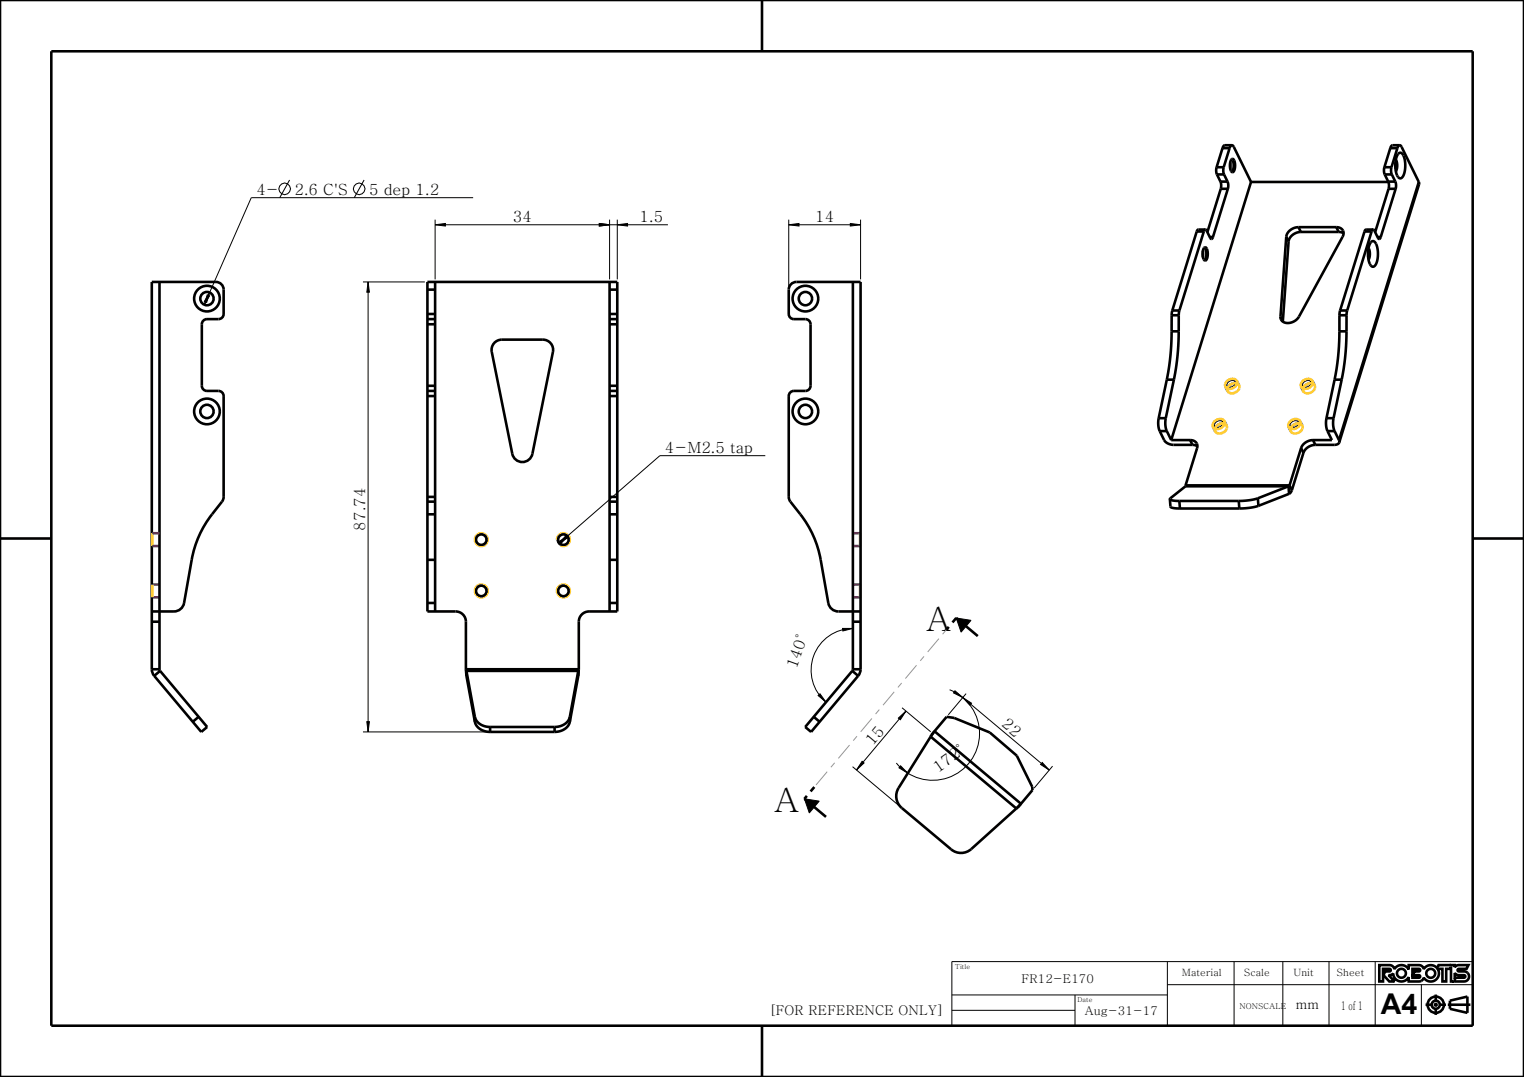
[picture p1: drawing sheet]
<svg xmlns="http://www.w3.org/2000/svg" width="297mm" height="210mm" viewBox="0 0 297 210" stroke-linecap="round" stroke-linejoin="round" font-family="sans-serif">
<g fill="#000">
<path d="M40.4 57.5l.4 .2-1 1.7zM40.9 57l-.6 2-.5-.2zM71.7 55l.3 2h-.5zM84.8 43.8l2-.2v.5zM116.8 43.6l2 .2-2 .3zM120.3 43.8l2-.2v.5zM153.7 43.8l2-.2v.5zM165.7 43.6l2 .2-2 .3zM110.2 104.5l.3 .4-1.6 1.1zM109.1 105.5l1.6-1.1-1.3 1.5zM159.4 135.6l.4-.3 1.2 1.6zM164.2 122.5h2l-1.9 .5z"/>
<path d="M175.1 140l1.5-1.4-1.1 1.7zM186.4 120.5l2.8 .5-1.9 2.3zM187.6 136l1.7 1.1-.3 .4zM186.1 134.7l1.5 1.3-1.8-.9zM71.5 140.7h.5l-.3 2zM156.8 155.8l2.8 .4-1.9 2.3zM168 148.4l.4 .4-1.5 1.3zM175.5 149.3l1.4 1.5-1.7-1.1zM203.1 148.7l1.4 1.5-1.7-1.1z"/>
</g>
<g fill="none" stroke="#000" stroke-width=".19">
<path d="M92.2 38.5h-43.2l-9.2 20.9M40.4 57.5l.4 .2-1 1.7zM40.9 57l-.6 2-.5-.2zM70.7 55h12.1M71.7 55l.3 2h-.5zM71.7 55v87.7M84.8 43.8l2-.2v.5zM84.8 42.8v11.7M84.8 43.8h45.4M116.8 43.6l2 .2-2 .3zM118.8 42.8v11.7M120.3 43.8l2-.2v.5z"/>
<path d="M120.3 42.8v11.7M153.7 43.8l2-.2v.5zM153.7 43.8h14M153.7 42.8v13.2M165.7 43.6l2 .2-2 .3zM167.7 42.8v11.7M149.1 88.9h-20.5l-19.7 17.1M108.5 105.2a1.25 1.25 0 0 0 .7 1.1M109.1 105.5l1.6-1.1-1.3 1.5zM110.2 104.5l.3 .4-1.6 1.1zM159.4 135.6l.4-.3 1.2 1.6zM164.2 122.5h2l-1.9 .5z"/>
<path d="M166.2 122.5a8.1 8.1 0 0 0-7.6 5.4 8.1 8.1 0 0 0 2.4 9M175.8 138l5.6 4.7M176.6 138.6l-9.7 11.5M185.1 134.5a9.1 9.1 0 0 1 4 13.9 9.1 9.1 0 0 1-14.4 .4M186.1 134.7l1.5 1.3-1.8-.9zM186.4 120.5l2.8 .5-1.9 2.3zM187.6 136l1.7 1.1-.3 .4zM187.6 136l16.9 14.2M188.3 135.2l-3.5 4.2M70.7 142.7h24.3M71.5 140.7h.5l-.3 2zM156.8 155.8l2.8 .4-1.9 2.3z"/>
<path d="M166.1 149.5l9.2 7.7M168 148.4l.4 .4-1.5 1.3zM175.1 140l1.5-1.4-1.1 1.7zM175.5 149.3l1.4 1.5-1.7-1.1zM203.1 148.7l1.4 1.5-1.7-1.1zM205.1 149.4l-3.6 4.3M185.5 187.5h101.5v12.5h-101.5zM185.5 197h24M185.5 194h42M209.5 194v6M227.5 192h59.5M227.5 187.5v12.5"/>
<path d="M240.5 187.5v12.5M250 187.5v12.5M259 187.5v12.5M268 187.5v12.5M277 192v8"/>
</g>
<g fill="none" stroke="#000" stroke-width=".2">
<path d="M56.4 35.1l-1.9 3.4M71 35.1l-2 3.4"/>
<circle cx="55.5" cy="36.8" r="1.13"/>
<circle cx="70" cy="36.8" r="1.13"/>
</g>
<g fill="none" stroke="#000" stroke-width=".51">
<path d="M0 0h297v210h-297zM148.5 0v10M237.1 32.6l-.1 .7 .2 .7M237.1 32.6h1.4M237.2 34l.6 1.4M237.2 34h1.3M237.8 35.4l.2 .7-.1 .7M237.8 35.4h1.4M237.9 36.8l-2.6 8.5M237.9 36.8h1.4M238.2 28.9l-1.1 3.7M238.2 28.9h1.4"/>
<path d="M238.5 32.6l-.1 .7 .1 .7M238.5 34l.7 1.4M239.2 35.4l.2 .7-.1 .7M239.3 36.8l-2.9 9.4M239.6 28.9l-1.1 3.7M239.8 31.6v1.3M240.1 31l.1 .2a2.58 2.58 0 0 1-.1 2.3M240.1 28.3l.3 .3 3.4 6.9M240.1 28.3h-1.5l-.4 .6M240.1 28.3l-.3 .2-.2 .4M243.8 35.5l-15.6 50.3M243.8 35.5h26.8"/>
<path d="M269.8 32.6l-.1 .7 .2 .7M269.8 32.6h1.4M269.9 34h1.3M269.9 34l.6 1.4M270.5 35.4l.2 .7-.1 .7M270.5 35.4h1.4M270.6 36.8l-2.6 8.5M270.6 36.8h1.4M270.9 28.9l-1.1 3.7M270.9 28.9h1.4M271.2 32.6l-.1 .7 .1 .7M271.2 34l.7 1.4"/>
<path d="M271.9 35.4l.2 .7-.1 .7M272 36.8l-2.9 9.4M272 31.1l.1 .1a2.66 2.66 0 0 1-.1 2.2M272.3 28.9l-1.1 3.7M272.5 30a.65 .65 0 0 1 .7-.1 .65 .65 0 0 1 .4 .6 4.3 4.3 0 0 1-.5 4.2 .73 .73 0 0 1-.8-.5 4.9 4.9 0 0 1 .2-4.2zM272.8 28.3h-1.5l-.4 .6M272.8 28.3l.3 .3 3.4 6.9M272.8 28.3l-.3 .2-.2 .4M276.5 35.5l.1 .4-15.6 50.4M276.5 35.5l-15.6 50.3M31.1 55v75.5M83.3 56.5h1.5"/>
<path d="M84.8 55v64.2M118.8 55v64.2M118.8 56.5h1.5M166.2 55v75.5M233.2 45.1l-4.7 15.4M233.2 45.1h1.4M234.4 48.9v1.2M234.6 45.1l-4.8 15.4M234.7 48.3l.2 .1a2.58 2.58 0 0 1-.1 2.3l-.1 .1M234.9 44.8l.2 .1 .8 1.6a.28 .28 0 0 0 .3 .1 .28 .28 0 0 0 .2-.4M234.9 44.8h-1.4l-.3 .3M234.9 44.8l-.3 .3"/>
<path d="M235.8 46.2h.6M250.7 46.2l-1.2 15.5M250.7 46.2l.4 .9M251.1 47.1l-1.1 15.6M253.1 44.3a2.4 2.4 0 0 0-2.4 1.9M253.1 44.3l.4 .9M253.1 44.3h7.3M253.5 45.2a2.4 2.4 0 0 0-2.4 1.9M253.5 45.2h7.4M260.4 44.3a1.22 1.22 0 0 1 1.2 .5 1.22 1.22 0 0 1 0 1.4l-8.4 15.5a2.15 2.15 0 0 1-3.6 .6l-.1-.6M260.4 44.3l.5 .9M260.9 45.2l.9 .3"/>
<path d="M265.9 45.1l-4.7 15.4M265.9 45.1h1.4M266.7 48.4h.1M266.7 48.4h.1a2.66 2.66 0 0 1-.1 2.3M267.2 47.2a.65 .65 0 0 1 .7-.1 .65 .65 0 0 1 .4 .7 4.3 4.3 0 0 1-.5 4.2 .73 .73 0 0 1-.8-.5 4.9 4.9 0 0 1 .2-4.3zM267.3 45.1l-4.8 15.4M267.6 44.8l.2 .1 .8 1.6a.28 .28 0 0 0 .3 .1 .28 .28 0 0 0 .2-.4M267.6 44.8h-1.4l-.3 .3M267.6 44.8l-.3 .3M268.5 46.2h.6M83.3 77.2h1.5M83.3 76.2h1.5"/>
<path d="M83.3 75.2h1.5M83.3 63.2h1.5M83.3 62.2h1.5M83.3 61.2h1.5M96.5 66.7l.6-.4 .7-.1h8a2 2 0 0 1 2 2.4l-4 19.9a2 2 0 0 1-2 1.6 2 2 0 0 1-2-1.6l-4-19.9 .1-1zM118.8 77.2h1.5M118.8 76.2h1.5M118.8 75.2h1.5M118.8 63.2h1.5M118.8 62.2h1.5M118.8 61.2h1.5M227.4 74l-1.6 7.5"/>
<path d="M227.4 74h1.4M228.3 64.6l-.2 4.9-.7 4.5M228.3 64.6h1.4M228.3 61.5v3.1M228.3 61.5h1.4M228.5 60.5l-.2 1M228.5 60.5h1.3M228.8 74l-1.6 7.5M229.7 64.6l-.2 4.9-.7 4.5M229.7 61.5v3.1M229.8 60.5l-.1 1M239.2 74.5a.92 .92 0 0 1 .9-.5 .92 .92 0 0 1 .8 .6 1.05 1.05 0 0 1-.8 1 1.05 1.05 0 0 1-1.1-.5z"/>
<path d="M240.9 74.8h-.1a1.24 1.24 0 0 0-1.5 .8M249.5 61.7l.5 1M250 62.7h.1M254 74.5a.92 .92 0 0 1 .9-.5 .92 .92 0 0 1 .7 .6 1.05 1.05 0 0 1-.7 1 1.05 1.05 0 0 1-1.2-.5zM255.6 74.8a1.24 1.24 0 0 0-1.5 .8M260.1 74h1.4M260.1 74l-1.6 7.5M261 64.6l-.2 4.9-.7 4.5M261 64.6h1.4M261 61.5h1.4M261 61.5v3.1M261.2 60.5l-.2 1"/>
<path d="M261.2 60.5h1.3M261.5 74l-1.6 7.5M262.4 64.6l-.2 4.9-.7 4.5M262.4 61.5v3.1M262.5 60.5l-.1 1M83.3 97.8h1.5M83.3 96.9h1.5M118.8 97.8h1.5M118.8 96.9h1.5M225.8 81.5l-.1 1.4 .3 1.2M225.8 81.5h1.4M226 84.1l.9 1.8 .8 .6 1 .2h3.7"/>
<path d="M226 84.1h1.4M227.2 81.5l-.1 1.4 .3 1.2M227.4 84.1l.8 1.7M228 97.3l.1 1.5a2.42 2.42 0 0 0 1.8 .4M228 97.3a2.42 2.42 0 0 0 1.8 .4M228.2 85.8h3.7M229.8 97.7h11.6M229.8 97.7l.1 1.5M229.9 99.2h11.6M231 94.8l-3 2.5M231 94.8h20.1M231 94.6v.2"/>
<path d="M231 94.6h20.3M231.9 85.8a1.2 1.2 0 0 1 1.4 1.6l-2.3 7.2M231.9 85.8l.5 .9M232.4 86.7l1 .3M236.8 82.3a.92 .92 0 0 1 .9-.5 .92 .92 0 0 1 .8 .6 1.05 1.05 0 0 1-.8 1 1.05 1.05 0 0 1-1.2-.4zM238.5 82.7h-.1a1.24 1.24 0 0 0-1.5 .7M241.4 97.7l.1 1.5M245.1 97.2l-1.6 .3-2.1 .2M245.1 97.2l.1 1.4M245.2 98.6l-1.6 .4-2.1 .2M251.1 94.8l.1 1.5M251.1 94.8l-6 2.4"/>
<path d="M251.2 96.3l-6 2.3M251.3 94.6l-.2 .2M251.3 94.6l.5 1M251.5 82.3a.92 .92 0 0 1 .9-.5 .92 .92 0 0 1 .8 .6 1.05 1.05 0 0 1-.8 1 1.05 1.05 0 0 1-1.1-.4zM251.8 95.6l-.6 .7M253.2 82.7a1.24 1.24 0 0 0-1.5 .7M253.6 87.4l.4 .9M253.6 87.4l-2.3 7.2M254 88.3l-2.2 7.3M255.9 85.8l-.8 .1-.7 .4-.5 .5-.3 .6M255.9 85.8l.4 .9M256.3 86.7l-.7 .2-.7 .3-.6 .5-.3 .6"/>
<path d="M258.5 81.5l-.1 1.4 .3 1.2M258.5 81.5h1.4M258.7 84.1l.9 1.7h-3.7M258.7 84.1h1.4M259.9 81.5l-.1 1.4 .3 1.2M260.1 84.1l.8 1.7M260.9 85.8l.1 .5M261 86.3l-.2 .2-.5 .2h-4M0 105h10M29.6 119.2h4.3a2 2 0 0 0 2-1.6l1.5-8.4a20 20 0 0 1 3.9-8.9l2-2.5 .3-.7v-19.9a1 1 0 0 0-1-1h-2.3a1 1 0 0 1-1-1v-12a1 1 0 0 1 1-1h2.3a1 1 0 0 0 1-1v-4.7a1.5 1.5 0 0 0-1.5-1.5h-12.5v75.5M83.3 117.6h1.5M83.3 109.2h1.5"/>
<path d="M83.3 100.3h1.5M118.8 117.6h1.5M118.8 109.2h1.5M118.8 100.3h1.5M167.7 119.2h-4.3a2 2 0 0 1-2-1.6l-1.5-8.4a20 20 0 0 0-3.9-8.9l-2-2.5-.3-.7v-19.9a1 1 0 0 1 1-1h2.3a1 1 0 0 0 1-1v-12a1 1 0 0 0-1-1h-2.3a1 1 0 0 1-1-1v-4.7a1.5 1.5 0 0 1 1.5-1.5h12.5v75.5M287 105h10M29.6 130.5l.1 .7 .4 .6M29.6 130.5h1.5M29.6 121.2h1.5M31.1 130.5l.1 .3M31.2 130.8l9.2 11-1.2 .9-9.1-10.9M31.2 130.8l-1.1 1"/>
<path d="M38.7 139.8l-1.1 .9M90.8 130.5v-9.3a2 2 0 0 0-2-2h-5.5v-64.2h37v64.2h-5.5a2 2 0 0 0-2 2v9.3M90.8 130.5l.1 1.3M90.8 130.5l.1 .3M90.8 130.5h22M90.9 130.8h21.8M90.9 131.8l1.6 8.9M90.9 130.8l1.6 9M90.9 130.8v1M92.5 139.8a2.85 2.85 0 0 0 3 2M92.5 139.8v.9M111.1 139.8a2.85 2.85 0 0 1-3 2"/>
<path d="M111.1 139.8v.9M112.7 130.8v1M112.7 130.8l-1.6 9M112.7 131.8l-1.6 8.9M112.8 130.5l-.1 1.3M112.8 130.5l-.1 .3M158.6 139.8l1.1 .9M166.1 130.8l-9.2 11 1.2 .9 9.1-10.9M166.1 130.8l1.1 1M166.2 130.5l-.1 .3M166.2 130.5h1.5M166.2 121.2h1.5"/>
<path d="M167.7 130.5l-.1 .7-.4 .6M186.4 120.5l4.2 3.5M92.5 140.7a2.85 2.85 0 0 0 3 2M95.5 142.7h12.6M95.5 141.8h12.6M95.5 141.8v.9M108.1 141.8v.9M111.1 140.7a2.85 2.85 0 0 1-3 2M156.8 155.8l4.2 3.5M181.4 143.6l.7-1 16.9 14.1-.9 .9M181.4 143.6l3.1-3.8 1.5 .2 6.9 2.8 5.3 4.5 3 6.1v.7l-3.1 3.5M181.4 143.6l-6.3 10a3 3 0 0 0 .6 3.9l9.7 8.1a3 3 0 0 0 3.9-.1l8.8-7.9"/>
<path d="M181.4 143.6l16.7 14M268.8 188.2h2.2l.5 .3 .2 .4a1.6 1.6 0 0 1 2.8 .1v-.8h2.3l.4 .3 .3 .4a1.6 1.6 0 0 1 2.6-.1l.2-.6h3.2v.4l.6-.4h2.1l-.4 .7h-1.5a.25 .25 0 0 0-.2 .3 .25 .25 0 0 0 .2 .2h1a.98 .98 0 0 1 1 1 .98 .98 0 0 1-1 1h-2.5v-2.9l-.2 .4h-.8v2.5h-.7v-2.5h-.9a1.6 1.6 0 0 1-.5 2.2 1.6 1.6 0 0 1-2.2-.5l-.3 .5-.4 .2-2.3 .1v-.9a1.6 1.6 0 0 1-1.8 .8 1.6 1.6 0 0 1-1.2-1.5l-.4 .3h-.5l1.2 1.3h-1l-1.2-1.3 .3-.7h.9a.25 .25 0 0 0 .2-.2 .25 .25 0 0 0-.2-.3h-1.3v2.5h-.7zM275.3 188.9l1.4 .1 .1 .2-.2 .2h-.9l-.4 .7 1.3 .1 .2 .1-.1 .3h-1.4zM277.8 195.9h1.2M279.4 195.9h.8M279.8 193.9v1.2M279.8 195.5v.8M279.8 196.7v1.2M280.6 195.9h1.2M282.2 195.9h4.4M282.6 195.1l3.4-.8v3.2l-3.4-.8zM283.5 189.7l.6 .4 1.3 .1 .1 .3-.2 .1h-1.6l-.2 .4z"/>
<path d="M148.5 200v10"/>
<circle cx="40.3" cy="58.2" r="2.5"/>
<circle cx="40.3" cy="58.2" r="1.3"/>
<circle cx="157" cy="58.2" r="2.5"/>
<circle cx="157" cy="58.2" r="1.3"/>
<circle cx="40.3" cy="80.2" r="2.5"/>
<circle cx="40.3" cy="80.2" r="1.3"/>
<circle cx="157" cy="80.2" r="2.5"/>
<circle cx="157" cy="80.2" r="1.3"/>
<circle cx="93.8" cy="105.2" r="1.03"/>
<circle cx="93.8" cy="115.2" r="1.03"/>
<circle cx="109.8" cy="105.2" r="1.03"/>
<circle cx="109.8" cy="115.2" r="1.03"/>
<circle cx="273.1" cy="189.8" r=".87"/>
<circle cx="278.8" cy="189.8" r=".87"/>
<circle cx="279.8" cy="195.9" r="1.59"/>
<circle cx="279.8" cy="195.9" r=".79"/>
</g>
<path d="M10 10h277v190h-277z" fill="none" stroke="#000" stroke-width=".5"/>
<g fill="none" stroke="#636" stroke-width=".51">
<path d="M238.8 75.4l.4 .9M241 74.3l.5 .9M253.5 75.4l.5 .9M255.8 74.3l.4 .9M236.4 83.2l.4 .9M238.6 82.1l.5 .9M251.1 83.2l.4 .9M253.4 82.1l.4 .9M29.7 116.5h1.4M29.7 114h1.4M29.7 106.5h1.4M29.7 104h1.4"/>
<path d="M166.2 116.5h1.4M166.2 114h1.4M166.2 106.5h1.4M166.2 104h1.4"/>
</g>
<g fill="none" stroke="#fc3" stroke-width=".51">
<path d="M239.1 74.3a1.13 1.13 0 0 1 2 .3 1.36 1.36 0 0 1-.9 1.1 1.36 1.36 0 0 1-1.4-.3v-.6zM239.5 75.2a1.13 1.13 0 0 1 2 .2 1.36 1.36 0 0 1-.9 1.2 1.36 1.36 0 0 1-1.4-.4v-.5zM253.9 74.3a1.13 1.13 0 0 1 2 .3 1.36 1.36 0 0 1-.9 1.1 1.36 1.36 0 0 1-1.5-.3v-.6zM254.3 75.2a1.13 1.13 0 0 1 2 .2 1.36 1.36 0 0 1-.9 1.2 1.36 1.36 0 0 1-1.4-.4l-.1-.5zM236.7 82.1a1.13 1.13 0 0 1 2 .3 1.36 1.36 0 0 1-.9 1.1 1.36 1.36 0 0 1-1.4-.3v-.5zM237.1 83a1.13 1.13 0 0 1 2 .3 1.36 1.36 0 0 1-.9 1.1 1.36 1.36 0 0 1-1.4-.3v-.6zM251.4 82.1a1.13 1.13 0 0 1 2 .3 1.36 1.36 0 0 1-.9 1.1 1.36 1.36 0 0 1-1.4-.3v-.5zM251.9 83a1.13 1.13 0 0 1 2 .3 1.36 1.36 0 0 1-.9 1.1 1.36 1.36 0 0 1-1.5-.3v-.6zM29.7 104v2.5M29.7 114v2.5M108.5 105.2a1.25 1.25 0 0 1 1.5-1.2 1.25 1.25 0 0 1 1 1.6 1.25 1.25 0 0 1-1.8 .7M167.6 104v2.5"/>
<path d="M167.6 114v2.5"/>
<circle cx="93.8" cy="115.2" r="1.25"/>
<circle cx="93.8" cy="105.2" r="1.25"/>
<circle cx="109.8" cy="115.2" r="1.25"/>
</g>
<path d="M186.4 120.5l-2 2.3M158.7 153.5l-1.9 2.3" fill="none" stroke="#000" stroke-width=".51" stroke-dasharray="1.1 1.1 3.4 1.1" stroke-linecap="butt"/>
<path d="M184.4 122.8l-25.7 30.7" fill="none" stroke="#949499" stroke-width=".19" stroke-dasharray="1.1 1.1 3.4 1.1" stroke-linecap="butt"/>
<!-- layer: 02___PRT_ALL_AXES -->
<path d="M240 31.1l.4-.1a2.16 2.16 0 0 1-.2 2.6l-.3-.3a2.56 2.56 0 0 1 .1-2.2zM240.2 33.6h.1M272 31.6v1.3M234.7 48.3h.3a2.16 2.16 0 0 1-.1 2.5l-.3-.2a2.56 2.56 0 0 1 .1-2.3zM234.9 50.8h.1M266.6 48.9v1.2" fill="none" stroke="#000" stroke-width=".51"/>
<g font-size="6.5">
<text x="180.4" y="123">A</text>
<text x="150.8" y="158.3">A</text>
</g>
<text font-size="5.6" x="269.1" y="197.6">A4</text>
<g font-size="3">
<text x="50" y="38">4-</text>
<text x="57.4" y="38">2.6 C'S</text>
<text x="71.9" y="38">5 dep 1.2</text>
<text x="100" y="43.3">34</text>
<text x="124.7" y="43.3">1.5</text>
<text x="158.9" y="43.3">14</text>
<text x="129.6" y="88.3">4-M2.5 tap</text>
<text x="71.2" y="103.4" transform="rotate(-90 71.2 103.4)">87.74</text>
<text x="155.2" y="130.4" transform="rotate(-70 155.2 130.4)">140°</text>
<text x="195" y="141.5" transform="rotate(40 195 141.5)">22</text>
<text x="170.1" y="145.4" transform="rotate(-50 170.1 145.4)">15</text>
<text x="182.8" y="150.6" transform="rotate(-35 182.8 150.6)">172°</text>
</g>
<g font-size="2.6">
<text x="149.9" y="197.8">[FOR REFERENCE ONLY]</text>
<text x="252.5" y="196.8">mm</text>
</g>
<g font-size="2.3">
<text x="199" y="191.7">FR12-E170</text>
<text x="211.3" y="197.9">Aug-31-17</text>
<text x="261.4" y="196.9">1 of 1</text>
</g>
<g font-size="2">
<text x="230.3" y="190.3">Material</text>
<text x="242.4" y="190.3">Scale</text>
<text x="252.1" y="190.3">Unit</text>
<text x="260.5" y="190.4">Sheet</text>
</g>
<text font-size="1.6" x="241.6" y="196.8">NONSCALE</text>
<g font-size="1.3">
<text x="186.1" y="189">Title</text>
<text x="210" y="195.5">Date</text>
</g>
</svg>
